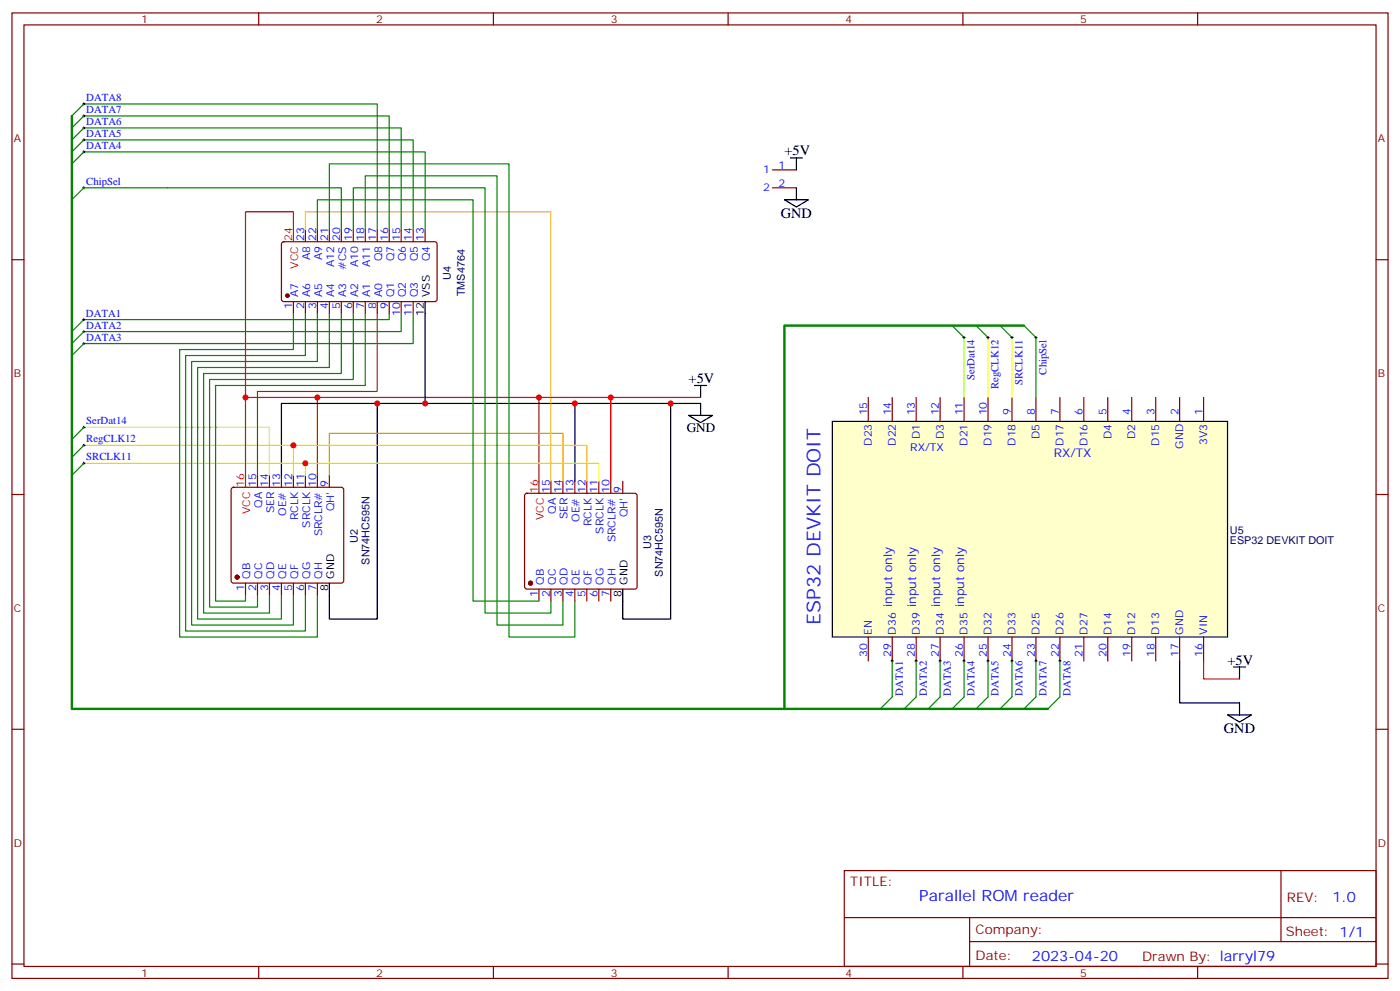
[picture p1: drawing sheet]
<svg xmlns="http://www.w3.org/2000/svg" width="412mm" height="292mm" viewBox="0 0 412 292" stroke-linecap="round" stroke-linejoin="round" font-family="sans-serif">
<g fill="none" stroke="#870000" stroke-width=".35">
<path d="M3.5 3.8h405.4v284.3h-405.4zM7.1 7.3h398.2v277.3h-398.2zM76.2 3.8v3.5M145.3 3.8v3.5M214.5 3.8v3.5M283.6 3.8v3.5M352.8 3.8v3.5M3.5 76.5h3.6M83.1 71.4l.5-.2h44.7l.5 .7-.1 16.5-.6 .4h-44.8l-.4-.7v-16.2zM90 67.7v3.5M93.5 67.7v3.5M97 67.7v3.5"/>
<path d="M100.5 67.7v3.5M104.1 67.7v3.5M107.6 67.7v3.5M111.1 67.7v3.5M114.7 67.7v3.5M118.2 67.7v3.5M121.7 67.7v3.5M125.2 67.7v3.5M405.3 76.5h3.6M86.4 88.8v3.6M90 88.8v3.6M93.5 88.8v3.6"/>
<path d="M97 88.8v3.6M100.5 88.8v3.6M104.1 88.8v3.6M107.6 88.8v3.6M111.1 88.8v3.6M114.7 88.8v3.6M118.2 88.8v3.6M121.7 88.8v3.6M75.8 140v3.5M79.4 140v3.5M82.9 140v3.5M86.4 140v3.5"/>
<path d="M90 140v3.5M93.5 140v3.5M97 140v3.5M3.5 145.6h3.6M68.3 143.7l.5-.2h31.7l.5 .2 .2 .5v26.8l-.2 .5-.5 .2h-31.7l-.5-.2-.2-.5v-26.8zM154.8 145.5l.4-.2h31.8l.5 .2 .2 .5v26.8l-.3 .5-.4 .2h-31.8l-.5-.2-.2-.5v-26.8zM162.3 141.7v3.6M165.8 141.7v3.6M169.3 141.7v3.6M172.9 141.7v3.6M176.4 141.7v3.6M179.9 141.7v3.6"/>
<path d="M183.4 141.7v3.6M405.3 145.6h3.6M72.3 171.7v3.6M75.8 171.7v3.6M79.4 171.7v3.6M82.9 171.7v3.6M86.4 171.7v3.6M90 171.7v3.6M93.5 171.7v3.6M158.7 173.5v3.5M162.3 173.5v3.5M165.8 173.5v3.5"/>
<path d="M169.3 173.5v3.5M172.9 173.5v3.5M176.4 173.5v3.5M179.9 173.5v3.5M3.5 214.8h3.6M405.3 214.8h3.6M248.7 256.4h156.6v28.2h-156.6zM377.3 256.4v20.9M248.7 270.2h156.5M285.6 277.3h119.6M285.6 270.2v14.2M3.5 283.9h3.6"/>
<path d="M76.2 284.6v3.5M145.3 284.6v3.5M214.5 284.6v3.5M283.6 284.6v3.5M352.8 284.6v3.5M405.3 283.9h3.6"/>
</g>
<g fill="#870000" stroke="#870000" stroke-width=".35">
<circle cx="84.7" cy="87.1" r=".53"/>
<circle cx="69.8" cy="170" r=".53"/>
<circle cx="156.3" cy="171.7" r=".53"/>
</g>
<path d="M125.2 88.8v3.6M97 171.7v3.6M183.4 173.5v3.5" fill="none" stroke="#000" stroke-width=".35"/>
<path d="M86.4 67.7v3.5M72.3 140v3.5M158.7 141.7v3.6" fill="none" stroke="#f00" stroke-width=".35"/>
<path d="M245.2 124.1h116.4v63.5h-116.4z" fill="#ffc" stroke="#000" stroke-width=".35"/>
<g fill="none" stroke="#870000" stroke-width=".35">
<path d="M227.5 50h7.1M227.5 55.3h7.1M255.8 117.1v7M262.8 117.1v7M269.9 117.1v7M276.9 117.1v7M284 117.1v7M291 117.1v7M298.1 117.1v7M305.2 117.1v7M312.2 117.1v7M319.3 117.1v7"/>
<path d="M326.3 117.1v7M333.4 117.1v7M340.4 117.1v7M347.5 117.1v7M354.5 117.1v7M255.8 187.6v7.1M262.8 187.6v7.1M269.9 187.6v7.1M276.9 187.6v7.1M284 187.6v7.1M291 187.6v7.1M298.1 187.6v7.1"/>
<path d="M305.2 187.6v7.1M312.2 187.6v7.1M319.3 187.6v7.1M326.3 187.6v7.1M333.4 187.6v7.1M340.4 187.6v7.1M347.5 187.6v7.1M354.5 187.6v7.1"/>
</g>
<g fill="none" stroke="#000" stroke-width=".35">
<path d="M231.1 58.8h7l-3.5 2.2zM232.8 46.5h3.6M234.6 46.5v3.5M234.6 55.3v3.5M125.2 92.4v26.4M111.1 118.8v63.5h-14.1v-7M169.3 118.8v22.9M197.6 118.8v63.5h-14.2v-5.3M204.6 113.5h3.5M206.4 113.5v3.6M202.8 122.3h7.1l-3.5 2.2zM206.4 122.3v-3.5h-123.5v21.2"/>
<path d="M347.5 194.7v12.3h17.6v3.5M363.4 196.4h3.5M365.1 196.4v3.6M361.6 210.5h7.1l-3.6 2.2z"/>
</g>
<path d="M86.4 67.7v-5.3h-14.1v54.7M72.3 117.1h86.4v24.6M72.3 117.1v22.9M93.5 117.1v22.9M158.7 117.1h21.2v24.6M179.9 117.1h26.5M354.5 194.7v5.3h10.6" fill="none" stroke="#f00" stroke-width=".35"/>
<path d="M284 99.4v17.7M24.7 125.9h54.7v14.1" fill="none" stroke="#9f0" stroke-width=".35"/>
<path d="M298.1 99.4v17.7M24.7 136.5h65.3v3.5M90 136.5h86.4v5.2" fill="none" stroke="#ff0" stroke-width=".35"/>
<path d="M291 99.4v17.7M24.7 131.2h61.7v8.8M86.4 131.2h86.5v10.5" fill="none" stroke="#fc0" stroke-width=".35"/>
<g fill="none" stroke="#000" stroke-width=".29">
<path d="M24.3 37.7h.7M24.3 34.1h.7M24.3 30.6h.7M24.7 30.3v.7M24.7 33.8v.7M24.7 37.3v.7M24.3 55.3h.7M24.3 44.7h.7M24.3 41.2h.7M24.7 40.9v.7M24.7 44.4v.7M24.7 55v.7"/>
<path d="M24.3 97.6h.7M24.3 94.1h.7M24.7 93.8v.7M24.7 97.3v.7M283.6 99.4h.7M284 99.1v.7M290.7 99.4h.7M291 99.1v.7M297.7 99.4h.7M298.1 99.1v.7M304.8 99.4h.7M305.2 99.1v.7"/>
<path d="M24.3 101.2h.7M24.7 100.8v.7M24.3 125.9h.7M24.3 131.2h.7M24.3 136.5h.7M24.7 125.5v.7M24.7 130.8v.7M24.7 136.1v.7M262.5 194.7h.7M262.8 194.3v.7M269.5 194.7h.7M269.9 194.3v.7"/>
<path d="M276.6 194.7h.7M276.9 194.3v.7M283.6 194.7h.7M284 194.3v.7M290.7 194.7h.7M291 194.3v.7M297.7 194.7h.7M298.1 194.3v.7M304.8 194.7h.7M305.2 194.3v.7M311.9 194.7h.7M312.2 194.3v.7"/>
</g>
<path d="M97 140v-12.4h68.8v14.1" fill="none" stroke="#c90" stroke-width=".35"/>
<path d="M111.1 92.4v22.9h-35.3v24.7" fill="none" stroke="#960" stroke-width=".35"/>
<g fill="none" stroke="#008700" stroke-width=".35">
<path d="M21.2 37.7l3.5-3.6h90v33.6M21.2 34.1l3.5-3.5h86.4v37.1M21.2 58.8l3.5-3.5h75.8v12.4M21.2 48.3l3.5-3.6h100.5v23M21.2 44.7l3.5-3.5h97v26.5M21.2 41.2l3.5-3.5h93.5v30M93.5 67.7v-8.9h45.8v118.2h19.4M97 67.7v-19.4h52.9v139.3h19.4v-10.6M104.1 67.7v-12.4h38.8v125.3h19.4v-3.6M107.6 67.7v-15.9h38.8v132.3h19.4v-7.1M86.4 92.4v10.5h-33.5v84.7h40.6v-12.3M90 92.4v12.3h-35.3v81.1h35.3v-10.5"/>
<path d="M93.5 92.4v14.1h-37.1v77.6h30v-8.8M97 92.4v15.8h-38.8v74.1h24.7v-7M100.5 92.4v17.6h-40.5v70.6h19.4v-5.3M104.1 92.4v19.4h-42.4v67h14.1v-3.5M107.6 92.4v21.1h-44.1v63.5h8.8v-1.7M114.7 92.4v1.7h-90l-3.5 3.5M118.2 92.4v5.2h-93.5l-3.5 3.6M121.7 92.4v8.8h-97l-3.5 3.5M280.5 95.9l3.5 3.5M287.5 95.9l3.5 3.5M294.6 95.9l3.5 3.5M301.6 95.9l3.6 3.5v17.7"/>
<path d="M24.7 125.9l-3.5 3.5M24.7 131.2l-3.5 3.5M24.7 136.5l-3.5 3.5M262.8 194.7v10.5l-3.5 3.6M269.9 194.7v10.5l-3.6 3.6M276.9 194.7v10.5l-3.5 3.6M284 194.7v10.5l-3.5 3.6M291 194.7v10.5l-3.5 3.6M298.1 194.7v10.5l-3.5 3.6M305.2 194.7v10.5l-3.6 3.6M312.2 194.7v10.5l-3.5 3.6"/>
</g>
<path d="M90 67.7v-5.3h72.3v79.3" fill="none" stroke="#f90" stroke-width=".35"/>
<path d="M21.2 34.1v174.7h287.5M301.6 95.9h-70.5v112.9" fill="none" stroke="#008700" stroke-width=".71"/>
<g fill="#c00">
<circle cx="86.4" cy="131.2" r=".88"/>
<circle cx="72.3" cy="117.1" r=".88"/>
<circle cx="93.5" cy="117.1" r=".88"/>
<circle cx="90" cy="136.5" r=".88"/>
<circle cx="158.8" cy="117.1" r=".88"/>
<circle cx="179.9" cy="117.1" r=".88"/>
<circle cx="169.3" cy="118.8" r=".88"/>
<circle cx="125.2" cy="118.8" r=".88"/>
<circle cx="111.1" cy="118.8" r=".88"/>
<circle cx="197.6" cy="118.8" r=".88"/>
</g>
<text font-size="5.6" fill="#00f" x="241.7" y="184.1" transform="rotate(-90 241.7 184.1)">ESP32 DEVKIT DOIT</text>
<text font-size="4.6" fill="#00f" x="270.8" y="265.4">Parallel ROM reader</text>
<g font-size="4.2">
<text x="231.1" y="45.8">+5V</text>
<text x="230" y="64.1">GND</text>
<text x="202.8" y="112.8">+5V</text>
<text x="361.6" y="195.7">+5V</text>
<text x="360.5" y="215.8">GND</text>
</g>
<g font-size="4.2" fill="#00f">
<text x="392.5" y="265.7">1.0</text>
<text x="304" y="283">2023-04-20</text>
</g>
<text font-size="3.9" x="202.3" y="127.1">GND</text>
<g font-size="3.9" fill="#800">
<text x="250.5" y="261">TITLE:</text>
<text x="379.1" y="265.7">REV:</text>
<text x="287.4" y="275.2">Company:</text>
<text x="378.7" y="275.8">Sheet: 1/1</text>
<text x="287.4" y="282.9">Date:</text>
<text x="336.4" y="282.9">Drawn By: larryl79</text>
</g>
<g font-size="3.5" fill="#00f">
<text x="310.4" y="134.7">RX/TX</text>
<text x="262.8" y="178.8" transform="rotate(-90 262.8 178.8)">input only</text>
<text x="269.9" y="178.8" transform="rotate(-90 269.9 178.8)">input only</text>
<text x="276.9" y="178.8" transform="rotate(-90 276.9 178.8)">input only</text>
<text x="284" y="178.8" transform="rotate(-90 284 178.8)">input only</text>
</g>
<g font-size="3.2" fill="#800">
<text x="41.6" y="6.8">1</text>
<text x="110.8" y="6.8">2</text>
<text x="179.9" y="6.8">3</text>
<text x="249.1" y="6.8">4</text>
<text x="318.2" y="6.8">5</text>
<text x="4.1" y="41.9">A</text>
<text x="405.9" y="41.9">A</text>
<text x="4.1" y="111.1">B</text>
<text x="405.9" y="111.1">B</text>
<text x="4.1" y="180.2">C</text>
<text x="405.9" y="180.2">C</text>
<text x="4.1" y="249.3">D</text>
<text x="405.9" y="249.3">D</text>
<text x="41.6" y="287.6">1</text>
<text x="110.8" y="287.6">2</text>
<text x="179.9" y="287.6">3</text>
<text x="249.1" y="287.6">4</text>
<text x="318.2" y="287.6">5</text>
</g>
<g font-size="3.2" fill="#00f">
<text x="25.4" y="29.7">DATA8</text>
<text x="25.4" y="33.3">DATA7</text>
<text x="25.4" y="40.3">DATA5</text>
<text x="25.4" y="36.8">DATA6</text>
<text x="25.4" y="43.9">DATA4</text>
<text x="224.8" y="51.1">1</text>
<text x="229.3" y="49.7">1</text>
<text x="25.4" y="54.4">ChipSel</text>
<text x="224.8" y="56.4">2</text>
<text x="229.3" y="55">2</text>
<text x="89.6" y="71" transform="rotate(-90 89.6 71)">23</text>
<text x="93.1" y="71" transform="rotate(-90 93.1 71)">22</text>
<text x="96.7" y="71" transform="rotate(-90 96.7 71)">21</text>
<text x="100.2" y="71" transform="rotate(-90 100.2 71)">20</text>
<text x="103.7" y="71" transform="rotate(-90 103.7 71)">19</text>
<text x="107.2" y="71" transform="rotate(-90 107.2 71)">18</text>
<text x="110.8" y="71" transform="rotate(-90 110.8 71)">17</text>
<text x="114.3" y="71" transform="rotate(-90 114.3 71)">16</text>
<text x="117.8" y="71" transform="rotate(-90 117.8 71)">15</text>
<text x="121.4" y="71" transform="rotate(-90 121.4 71)">14</text>
<text x="124.9" y="71" transform="rotate(-90 124.9 71)">13</text>
<text x="91.4" y="76.7" transform="rotate(-90 91.4 76.7)">A8</text>
<text x="94.9" y="76.7" transform="rotate(-90 94.9 76.7)">A9</text>
<text x="112.5" y="77" transform="rotate(-90 112.5 77)">Q8</text>
<text x="116.1" y="77" transform="rotate(-90 116.1 77)">Q7</text>
<text x="119.6" y="77" transform="rotate(-90 119.6 77)">Q6</text>
<text x="123.1" y="77" transform="rotate(-90 123.1 77)">Q5</text>
<text x="126.6" y="77" transform="rotate(-90 126.6 77)">Q4</text>
<text x="98.4" y="78.7" transform="rotate(-90 98.4 78.7)">A12</text>
<text x="102" y="79.5" transform="rotate(-90 102 79.5)">#CS</text>
<text x="105.5" y="78.7" transform="rotate(-90 105.5 78.7)">A10</text>
<text x="109" y="78.7" transform="rotate(-90 109 78.7)">A11</text>
<text x="87.8" y="87.5" transform="rotate(-90 87.8 87.5)">A7</text>
<text x="91.4" y="87.5" transform="rotate(-90 91.4 87.5)">A6</text>
<text x="94.9" y="87.5" transform="rotate(-90 94.9 87.5)">A5</text>
<text x="98.4" y="87.5" transform="rotate(-90 98.4 87.5)">A4</text>
<text x="102" y="87.5" transform="rotate(-90 102 87.5)">A3</text>
<text x="105.5" y="87.5" transform="rotate(-90 105.5 87.5)">A2</text>
<text x="109" y="87.5" transform="rotate(-90 109 87.5)">A1</text>
<text x="112.5" y="87.5" transform="rotate(-90 112.5 87.5)">A0</text>
<text x="116.1" y="87.5" transform="rotate(-90 116.1 87.5)">Q1</text>
<text x="119.6" y="87.5" transform="rotate(-90 119.6 87.5)">Q2</text>
<text x="123.1" y="87.5" transform="rotate(-90 123.1 87.5)">Q3</text>
<text x="25.3" y="93.2">DATA1</text>
<text x="86.1" y="91" transform="rotate(-90 86.1 91)">1</text>
<text x="89.6" y="91" transform="rotate(-90 89.6 91)">2</text>
<text x="93.1" y="91" transform="rotate(-90 93.1 91)">3</text>
<text x="96.7" y="91" transform="rotate(-90 96.7 91)">4</text>
<text x="100.2" y="91" transform="rotate(-90 100.2 91)">5</text>
<text x="103.7" y="91" transform="rotate(-90 103.7 91)">6</text>
<text x="107.2" y="91" transform="rotate(-90 107.2 91)">7</text>
<text x="110.8" y="91" transform="rotate(-90 110.8 91)">8</text>
<text x="114.3" y="91" transform="rotate(-90 114.3 91)">9</text>
<text x="117.8" y="93" transform="rotate(-90 117.8 93)">10</text>
<text x="121.4" y="93" transform="rotate(-90 121.4 93)">11</text>
<text x="25.4" y="96.8">DATA2</text>
<text x="25.4" y="100.3">DATA3</text>
<text x="287.1" y="112" transform="rotate(-90 287.1 112)">SerDat14</text>
<text x="301.2" y="113.4" transform="rotate(-90 301.2 113.4)">SRCLK11</text>
<text x="308.3" y="110.3" transform="rotate(-90 308.3 110.3)">ChipSel</text>
<text x="294.1" y="114.6" transform="rotate(-90 294.1 114.6)">RegCLK12</text>
<text x="25.4" y="125">SerDat14</text>
<text x="255.4" y="122.3" transform="rotate(-90 255.4 122.3)">15</text>
<text x="262.5" y="122.3" transform="rotate(-90 262.5 122.3)">14</text>
<text x="269.5" y="122.3" transform="rotate(-90 269.5 122.3)">13</text>
<text x="276.6" y="122.3" transform="rotate(-90 276.6 122.3)">12</text>
<text x="283.6" y="122.3" transform="rotate(-90 283.6 122.3)">11</text>
<text x="290.7" y="122.3" transform="rotate(-90 290.7 122.3)">10</text>
<text x="297.7" y="122.3" transform="rotate(-90 297.7 122.3)">9</text>
<text x="304.8" y="122.3" transform="rotate(-90 304.8 122.3)">8</text>
<text x="311.9" y="122.3" transform="rotate(-90 311.9 122.3)">7</text>
<text x="318.9" y="122.3" transform="rotate(-90 318.9 122.3)">6</text>
<text x="326" y="122.3" transform="rotate(-90 326 122.3)">5</text>
<text x="333" y="122.3" transform="rotate(-90 333 122.3)">4</text>
<text x="340.1" y="122.3" transform="rotate(-90 340.1 122.3)">3</text>
<text x="347.1" y="122.3" transform="rotate(-90 347.1 122.3)">2</text>
<text x="354.2" y="122.3" transform="rotate(-90 354.2 122.3)">1</text>
<text x="25.4" y="130.3">RegCLK12</text>
<text x="256.8" y="131.3" transform="rotate(-90 256.8 131.3)">D23</text>
<text x="263.9" y="131.3" transform="rotate(-90 263.9 131.3)">D22</text>
<text x="270.9" y="129.3" transform="rotate(-90 270.9 129.3)">D1</text>
<text x="278" y="129.3" transform="rotate(-90 278 129.3)">D3</text>
<text x="285" y="131.3" transform="rotate(-90 285 131.3)">D21</text>
<text x="292.1" y="131.3" transform="rotate(-90 292.1 131.3)">D19</text>
<text x="299.2" y="131.3" transform="rotate(-90 299.2 131.3)">D18</text>
<text x="306.2" y="129.3" transform="rotate(-90 306.2 129.3)">D5</text>
<text x="313.3" y="131.3" transform="rotate(-90 313.3 131.3)">D17</text>
<text x="320.3" y="131.3" transform="rotate(-90 320.3 131.3)">D16</text>
<text x="327.4" y="129.3" transform="rotate(-90 327.4 129.3)">D4</text>
<text x="334.4" y="129.3" transform="rotate(-90 334.4 129.3)">D2</text>
<text x="341.5" y="131.3" transform="rotate(-90 341.5 131.3)">D15</text>
<text x="355.6" y="131" transform="rotate(-90 355.6 131)">3V3</text>
<text x="25.4" y="135.6">SRCLK11</text>
<text x="268.1" y="132.9">RX/TX</text>
<text x="348.5" y="132.1" transform="rotate(-90 348.5 132.1)">GND</text>
<text x="75.5" y="143.3" transform="rotate(-90 75.5 143.3)">15</text>
<text x="79" y="143.3" transform="rotate(-90 79 143.3)">14</text>
<text x="82.5" y="143.3" transform="rotate(-90 82.5 143.3)">13</text>
<text x="86.1" y="143.3" transform="rotate(-90 86.1 143.3)">12</text>
<text x="89.6" y="143.3" transform="rotate(-90 89.6 143.3)">11</text>
<text x="93.1" y="143.3" transform="rotate(-90 93.1 143.3)">10</text>
<text x="96.7" y="143.3" transform="rotate(-90 96.7 143.3)">9</text>
<text x="77.3" y="149.5" transform="rotate(-90 77.3 149.5)">QA</text>
<text x="161.9" y="145.1" transform="rotate(-90 161.9 145.1)">15</text>
<text x="165.5" y="145.1" transform="rotate(-90 165.5 145.1)">14</text>
<text x="169" y="145.1" transform="rotate(-90 169 145.1)">13</text>
<text x="172.5" y="145.1" transform="rotate(-90 172.5 145.1)">12</text>
<text x="176" y="145.1" transform="rotate(-90 176 145.1)">11</text>
<text x="179.6" y="145.1" transform="rotate(-90 179.6 145.1)">10</text>
<text x="183.1" y="145.1" transform="rotate(-90 183.1 145.1)">9</text>
<text x="80.8" y="151.2" transform="rotate(-90 80.8 151.2)">SER</text>
<text x="84.3" y="151.9" transform="rotate(-90 84.3 151.9)">OE#</text>
<text x="87.8" y="153.2" transform="rotate(-90 87.8 153.2)">RCLK</text>
<text x="91.4" y="155.4" transform="rotate(-90 91.4 155.4)">SRCLK</text>
<text x="98.4" y="150.5" transform="rotate(-90 98.4 150.5)">QH'</text>
<text x="163.7" y="151.2" transform="rotate(-90 163.7 151.2)">QA</text>
<text x="167.2" y="153" transform="rotate(-90 167.2 153)">SER</text>
<text x="170.7" y="153.7" transform="rotate(-90 170.7 153.7)">OE#</text>
<text x="174.3" y="155" transform="rotate(-90 174.3 155)">RCLK</text>
<text x="184.9" y="152.3" transform="rotate(-90 184.9 152.3)">QH'</text>
<text x="94.9" y="158" transform="rotate(-90 94.9 158)">SRCLR#</text>
<text x="177.8" y="157.1" transform="rotate(-90 177.8 157.1)">SRCLK</text>
<text x="181.3" y="159.7" transform="rotate(-90 181.3 159.7)">SRCLR#</text>
<text x="72" y="173.9" transform="rotate(-90 72 173.9)">1</text>
<text x="73.7" y="170.4" transform="rotate(-90 73.7 170.4)">QB</text>
<text x="75.5" y="173.9" transform="rotate(-90 75.5 173.9)">2</text>
<text x="77.3" y="170.4" transform="rotate(-90 77.3 170.4)">QC</text>
<text x="79" y="173.9" transform="rotate(-90 79 173.9)">3</text>
<text x="80.8" y="170.4" transform="rotate(-90 80.8 170.4)">QD</text>
<text x="82.5" y="173.9" transform="rotate(-90 82.5 173.9)">4</text>
<text x="84.3" y="170.4" transform="rotate(-90 84.3 170.4)">QE</text>
<text x="86.1" y="173.9" transform="rotate(-90 86.1 173.9)">5</text>
<text x="87.8" y="170.4" transform="rotate(-90 87.8 170.4)">QF</text>
<text x="89.6" y="173.9" transform="rotate(-90 89.6 173.9)">6</text>
<text x="91.4" y="170.4" transform="rotate(-90 91.4 170.4)">QG</text>
<text x="93.1" y="173.9" transform="rotate(-90 93.1 173.9)">7</text>
<text x="94.9" y="170.4" transform="rotate(-90 94.9 170.4)">QH</text>
<text x="160.2" y="172.2" transform="rotate(-90 160.2 172.2)">QB</text>
<text x="163.7" y="172.2" transform="rotate(-90 163.7 172.2)">QC</text>
<text x="167.2" y="172.2" transform="rotate(-90 167.2 172.2)">QD</text>
<text x="170.7" y="172.2" transform="rotate(-90 170.7 172.2)">QE</text>
<text x="174.3" y="172.2" transform="rotate(-90 174.3 172.2)">QF</text>
<text x="177.8" y="172.2" transform="rotate(-90 177.8 172.2)">QG</text>
<text x="181.3" y="172.2" transform="rotate(-90 181.3 172.2)">QH</text>
<text x="158.4" y="175.7" transform="rotate(-90 158.4 175.7)">1</text>
<text x="161.9" y="175.7" transform="rotate(-90 161.9 175.7)">2</text>
<text x="165.5" y="175.7" transform="rotate(-90 165.5 175.7)">3</text>
<text x="169" y="175.7" transform="rotate(-90 169 175.7)">4</text>
<text x="172.5" y="175.7" transform="rotate(-90 172.5 175.7)">5</text>
<text x="176" y="175.7" transform="rotate(-90 176 175.7)">6</text>
<text x="179.6" y="175.7" transform="rotate(-90 179.6 175.7)">7</text>
<text x="256.8" y="186.9" transform="rotate(-90 256.8 186.9)">EN</text>
<text x="263.9" y="186.9" transform="rotate(-90 263.9 186.9)">D36</text>
<text x="270.9" y="186.9" transform="rotate(-90 270.9 186.9)">D39</text>
<text x="278" y="186.9" transform="rotate(-90 278 186.9)">D34</text>
<text x="285" y="186.9" transform="rotate(-90 285 186.9)">D35</text>
<text x="292.1" y="186.9" transform="rotate(-90 292.1 186.9)">D32</text>
<text x="299.2" y="186.9" transform="rotate(-90 299.2 186.9)">D33</text>
<text x="306.2" y="186.9" transform="rotate(-90 306.2 186.9)">D25</text>
<text x="313.3" y="186.9" transform="rotate(-90 313.3 186.9)">D26</text>
<text x="320.3" y="186.9" transform="rotate(-90 320.3 186.9)">D27</text>
<text x="327.4" y="186.9" transform="rotate(-90 327.4 186.9)">D14</text>
<text x="334.4" y="186.9" transform="rotate(-90 334.4 186.9)">D12</text>
<text x="341.5" y="186.9" transform="rotate(-90 341.5 186.9)">D13</text>
<text x="348.5" y="186.9" transform="rotate(-90 348.5 186.9)">GND</text>
<text x="355.6" y="186.9" transform="rotate(-90 355.6 186.9)">VIN</text>
<text x="255.4" y="193.4" transform="rotate(-90 255.4 193.4)">30</text>
<text x="262.5" y="193.4" transform="rotate(-90 262.5 193.4)">29</text>
<text x="269.5" y="193.4" transform="rotate(-90 269.5 193.4)">28</text>
<text x="276.6" y="193.4" transform="rotate(-90 276.6 193.4)">27</text>
<text x="283.6" y="193.4" transform="rotate(-90 283.6 193.4)">26</text>
<text x="290.7" y="193.4" transform="rotate(-90 290.7 193.4)">25</text>
<text x="297.7" y="193.4" transform="rotate(-90 297.7 193.4)">24</text>
<text x="304.8" y="193.4" transform="rotate(-90 304.8 193.4)">23</text>
<text x="311.9" y="193.4" transform="rotate(-90 311.9 193.4)">22</text>
<text x="318.9" y="193.4" transform="rotate(-90 318.9 193.4)">21</text>
<text x="326" y="193.4" transform="rotate(-90 326 193.4)">20</text>
<text x="333" y="193.4" transform="rotate(-90 333 193.4)">19</text>
<text x="340.1" y="193.4" transform="rotate(-90 340.1 193.4)">18</text>
<text x="347.1" y="193.4" transform="rotate(-90 347.1 193.4)">17</text>
<text x="354.2" y="193.4" transform="rotate(-90 354.2 193.4)">16</text>
<text x="265.9" y="205" transform="rotate(-90 265.9 205)">DATA1</text>
<text x="273" y="205" transform="rotate(-90 273 205)">DATA2</text>
<text x="280" y="205" transform="rotate(-90 280 205)">DATA3</text>
<text x="287.1" y="205" transform="rotate(-90 287.1 205)">DATA4</text>
<text x="294.1" y="205" transform="rotate(-90 294.1 205)">DATA5</text>
<text x="301.2" y="205" transform="rotate(-90 301.2 205)">DATA6</text>
<text x="308.3" y="205" transform="rotate(-90 308.3 205)">DATA7</text>
<text x="315.3" y="205" transform="rotate(-90 315.3 205)">DATA8</text>
</g>
<g font-size="3.2" fill="#f00">
<text x="86.1" y="71" transform="rotate(-90 86.1 71)">24</text>
<text x="87.8" y="79.1" transform="rotate(-90 87.8 79.1)">VCC</text>
<text x="72" y="143.3" transform="rotate(-90 72 143.3)">16</text>
<text x="158.4" y="145.1" transform="rotate(-90 158.4 145.1)">16</text>
<text x="73.7" y="151.4" transform="rotate(-90 73.7 151.4)">VCC</text>
<text x="160.2" y="153.2" transform="rotate(-90 160.2 153.2)">VCC</text>
</g>
<g font-size="3.2" fill="#000080">
<text x="132.8" y="82.3" transform="rotate(-90 132.8 82.3)">U4</text>
<text x="137" y="87.2" transform="rotate(-90 137 87.2)">TMS4764</text>
<text x="105.4" y="159.8" transform="rotate(-90 105.4 159.8)">U2</text>
<text x="191.8" y="161.6" transform="rotate(-90 191.8 161.6)">U3</text>
<text x="362.3" y="160.2">ESP32 DEVKIT DOIT</text>
<text x="362.3" y="157.1">U5</text>
<text x="108.9" y="166.3" transform="rotate(-90 108.9 166.3)">SN74HC595N</text>
<text x="195.3" y="169.8" transform="rotate(-90 195.3 169.8)">SN74HC595N</text>
</g>
<g font-size="3.2">
<text x="126.6" y="87.5" transform="rotate(-90 126.6 87.5)">VSS</text>
<text x="124.9" y="93" transform="rotate(-90 124.9 93)">12</text>
<text x="96.7" y="173.9" transform="rotate(-90 96.7 173.9)">8</text>
<text x="98.4" y="170.4" transform="rotate(-90 98.4 170.4)">GND</text>
<text x="184.9" y="172.2" transform="rotate(-90 184.9 172.2)">GND</text>
<text x="183.1" y="175.7" transform="rotate(-90 183.1 175.7)">8</text>
</g>
</svg>
